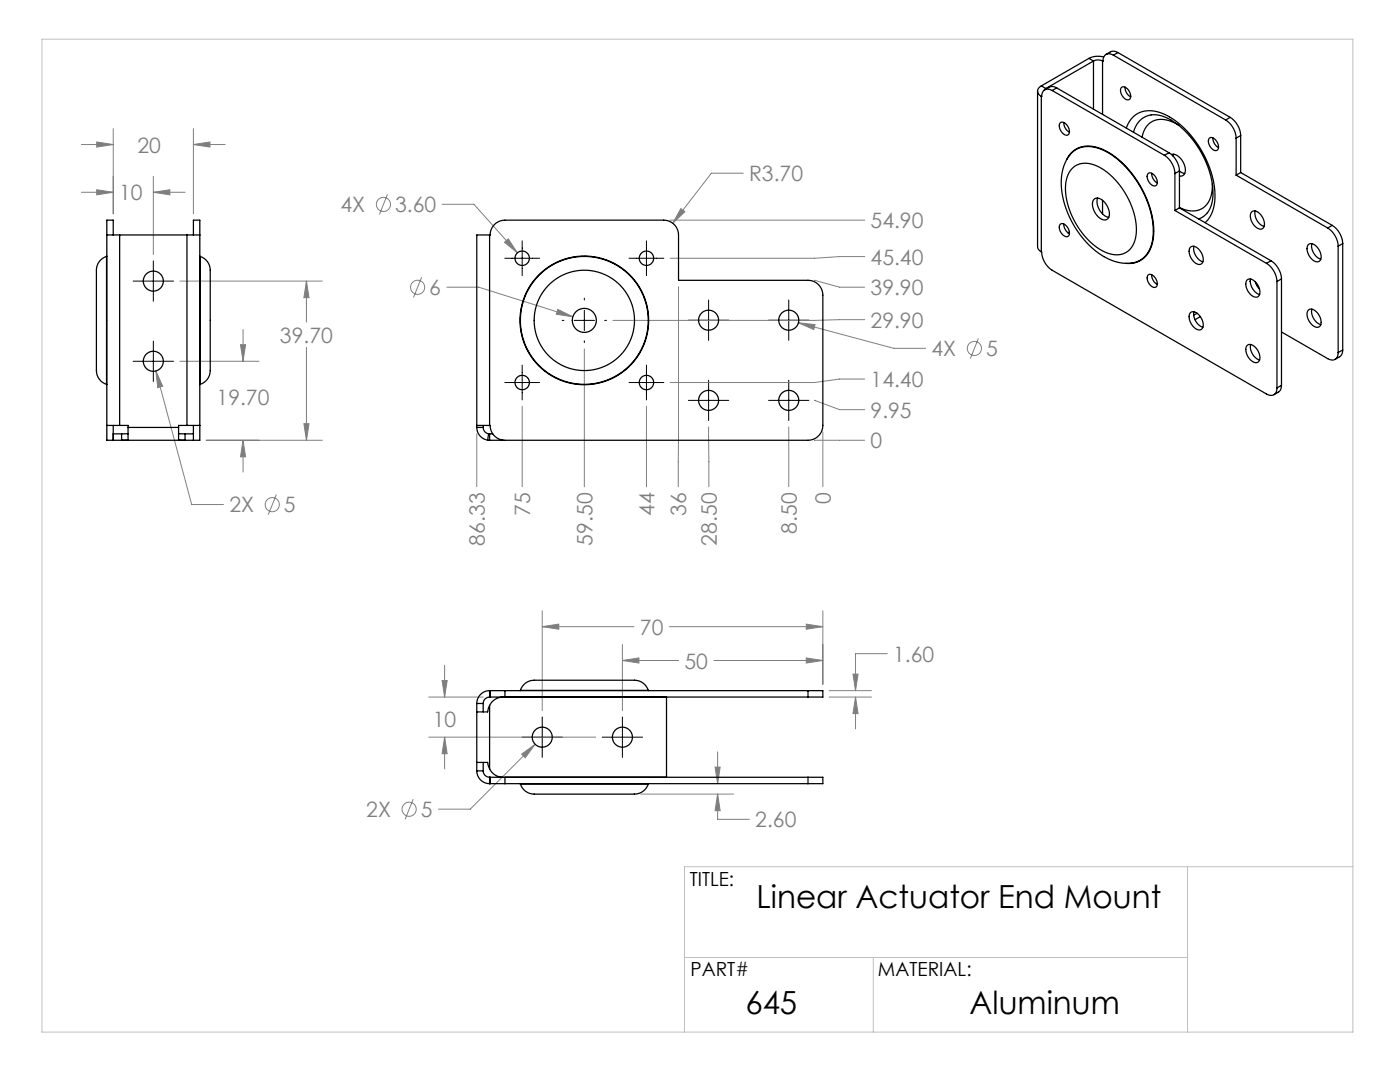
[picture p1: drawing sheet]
<svg xmlns="http://www.w3.org/2000/svg" width="279mm" height="216mm" viewBox="0 0 279 216" stroke-linecap="round" stroke-linejoin="round" font-family="sans-serif">
<g fill="none" stroke="#808080" stroke-width=".2">
<path d="M16.2 38.4h6.4M16.2 28.8h6.4M19.3 37.9l3.3 .5-3.3 .5zM19.3 28.3l3.3 .5-3.3 .5zM22.6 25.7v17M30.6 38.4l3.3-.5v1zM30.6 35.2v15.6M30.6 38.4h6.3M38.6 28.8l3.3-.5v1zM38.6 25.7v17M38.6 28.8h6.3M77.3 38.8l-1.6 4"/>
<path d="M148.3 34.6h-6.3l-7.7 9.9M35.9 56.1h28.4M61.2 56.1l.5 3.3h-1zM61.2 56.1v8.2M84.1 55.3l-1.6 4M88.2 40.8h6.4l8.7 9.7M89.2 57.3h6.3l18.8 5.9M100.7 48.3l.7-.6 1.9 2.8zM133.7 43.9h38.9M135.4 57.2v39.9M135.9 41.6l.8 .6-2.4 2.3zM162.5 55.9l5.1 1.4h5"/>
<path d="M172.6 51.2h-5l-5 .3h-28.8M31.1 74l1.4 3.1-1 .2zM31.1 74l7.2 26.7h6.3M35.9 72.1h15.8M48 68.8h1l-.5 3.3zM48.5 65.7v6.4M61.2 69.3v18.6M111.3 61.7l3 1.5-3.3-.5zM116.6 69.6v27.5M159.3 64.4l3.4 .4-.3 1zM159.3 64.4l19.1 5.1h6.3M162.7 79.9h-.1l5 1.8h5"/>
<path d="M172.6 75.6h-5l-5 .7h-28.8M172.6 63.8l-10 .1h-40.3M195.3 67.5l-1.6 4M41.1 87.9h23.2M48.5 87.9l.5 3.3h-1zM48.5 87.9v6.3M55.1 98.7l-1.6 4M60.7 84.5h1l-.5 3.4zM95.2 86.6v10.5M104.2 81.1v16M129 81.1v16M141.4 85.2l.1 11.9"/>
<path d="M157.4 85.2v11.9M162.5 87.9h10.1M164.2 86.2v10.9M85.6 139.1h10.8M88.2 135.8h1l-.5 3.3zM88.7 132.7v6.4M108.2 125l3.3-.5v1.1zM108.2 121.9v19.9M108.2 125h18.3M124.2 131.8l3.3-.5v1zM124.2 128.6v13.2M124.2 131.8h11.2"/>
<path d="M133.6 125h30.6M142.5 131.8h21.7M160.9 131.3l3.3 .5-3.3 .5zM160.9 124.5l3.3 .5-3.3 .6zM164.2 121.9v14.6M165.5 139.1h8.4M165.5 137.8h8.4M170.2 134.5h1l-.5 3.3zM170.7 139.1l.5 3.3h-1zM170.7 139.1v6.3M177.1 130.4h-6.4v7.4M82.5 159.5l-1.7 4"/>
<path d="M85.6 147.1h33.3M88.7 147.1l.5 3.3h-1zM88.7 147.1v6.3M104.1 150.5l2.7-2-2 2.7zM106.8 148.5l-12.9 13h-6.4M127.9 158.5h18.5M142.7 153.1h1l-.5 3.3zM143.2 158.5l.5 3.3h-1zM143.2 158.5v5h6.4M143.2 150v6.4"/>
<circle cx="76.5" cy="40.8" r="1.41"/>
<circle cx="83.3" cy="57.3" r="1.41"/>
<circle cx="194.5" cy="69.5" r="1.41"/>
<circle cx="54.3" cy="100.7" r="1.41"/>
<circle cx="81.7" cy="161.5" r="1.41"/>
</g>
<g fill="none" stroke="#000" stroke-width=".2">
<path d="M26.6 56.1h8M30.6 52.1v8M100.7 51.5h7M104.2 48.1v6.9M116.6 59.5v.4M125.5 51.5h7M129 48.1v6.9M141.4 59.9v8M157.4 59.9v8M26.6 72.1h8M30.6 68.1v8M100.7 76.3h7"/>
<path d="M104.2 72.9v6.9M112.2 63.9h.4M114.6 63.9h4M116.6 61.9v4.1M116.6 68v.4M120.7 63.9h.3M125.5 76.3h7M129 72.9v6.9M137.4 79.9h8M137.4 63.9h8M141.4 75.9v8M153.4 79.9h8"/>
<path d="M153.4 63.9h8M157.4 75.9v8M104.2 147.1h8M108.2 143.1v8M120.2 147.1h8M124.2 143.1v8"/>
</g>
<path d="M8.4 7.8h261.6v198.1h-261.6zM237 172.9v33M270 172.9h-133.4v33M136.6 191h100.4M174.3 191v14.9" fill="none" stroke="#c0c0c0" stroke-width=".2"/>
<path d="M135.9 41.6l-1.6 2.9 2.4-2.3zM111.3 61.7l-.3 1 3.3 .5zM100.7 48.3l2.6 2.2-1.9-2.8zM159.3 64.4l3.1 1.4 .3-1zM170.7 139.1l.5 3.3h-1zM170.2 134.5h1l-.5 3.3zM160.9 131.3l3.3 .5-3.3 .5zM124.2 131.8l3.3-.5v1zM160.9 124.5l3.3 .5-3.3 .6zM108.2 125l3.3-.5v1.1zM88.2 135.8h1l-.5 3.3zM88.7 147.1l.5 3.3h-1zM104.1 150.5l.7 .7 2-2.7zM143.2 158.5l.5 3.3h-1zM142.7 153.1h1l-.5 3.3zM19.3 37.9l3.3 .5-3.3 .5zM30.6 38.4l3.3-.5v1zM19.3 28.3l3.3 .5-3.3 .5zM38.6 28.8l3.3-.5v1zM48.5 87.9l.5 3.3h-1zM48 68.8h1l-.5 3.3zM60.7 84.5h1l-.5 3.4zM61.2 56.1l.5 3.3h-1zM31.1 74l.4 3.3 1-.2z" fill="#808080"/>
<g fill="none" stroke="#000" stroke-width=".25">
<path d="M207.1 18.2v31l.2 .7 .5 .4M207.8 17.1a1.1 1.1 0 0 0-.7 1.1 1.1 1.1 0 0 0 .7 1M207.8 19.2v31.1M207.8 17.1l.9 .6M207.9 19.2h-.1M208.7 17.7l-.3 .3M208.7 17.7v.1M210 18.1a1.28 1.28 0 0 0-1.5-.2 1.28 1.28 0 0 0-.6 1.4l-.1-.1M210 18.1l22.4 12.9M210.9 17.5l-1.1-.2-1.3 .6M210.9 17.5l-.9 .6M210.9 17.5l22.4 13"/>
<path d="M217.3 11.7l-9.5 5.4M217.3 11.7l.9 .5M218.2 12.2a2 2 0 0 1 1.8 0M218.2 12.2l-9.5 5.5M218.2 12.2v9.6M220 12.2v10.6M220.1 12.1l-.1 .1M220.3 11.4a4.1 4.1 0 0 0-3 .3M222.2 11a1.28 1.28 0 0 0-1.5-.1 1.28 1.28 0 0 0-.6 1.3h-.1M222.2 11l22.4 12.9M223.1 10.5l-1.1-.3-1.3 .7M223.1 10.5l-.9 .5"/>
<path d="M223.1 10.5l22.4 12.9M223.9 17.4a1.52 1.52 0 0 1 1.7 1.6 .71 .71 0 0 1-.3 .9 .71 .71 0 0 1-.9-.3 1.69 1.69 0 0 1-.5-2.2zM224.5 17.4a2.18 2.18 0 0 0 1.1 1.9M211.6 24.5a1.3 1.3 0 0 1 1.7 1.1 .8 .8 0 0 1 .1 .9 .8 .8 0 0 1-.7 .5 1.89 1.89 0 0 1-1.1-2.5zM212.3 24.4a2.18 2.18 0 0 0 1.1 2M212.9 31.8a4.9 4.9 0 0 1 6.6-2.2 18.5 18.5 0 0 1 9.8 11.2 11.8 11.8 0 0 1 0 9.5 4.6 4.6 0 0 1-4.6 2.3M213.9 30.5a5.4 5.4 0 0 1 6.2-.6 19.5 19.5 0 0 1 9.7 13.2 9.2 9.2 0 0 1-1.2 8 5.9 5.9 0 0 1-6.6 .9 17.8 17.8 0 0 1-9.9-12.6 10 10 0 0 1 1.5-8.6zM213.9 33.7a4.4 4.4 0 0 1 5.5-.3 15.4 15.4 0 0 1 7.4 13 4.2 4.2 0 0 1-3.7 4.4 9.6 9.6 0 0 1-7.2-4.4 13.9 13.9 0 0 1-3.1-10.5l.3-1zM218.3 39.8a1.72 1.72 0 0 1 2.4 .9 2.57 2.57 0 0 1 .4 3 1.72 1.72 0 0 1-2.4-1 2.57 2.57 0 0 1-.4-2.9zM219.1 39.5a3.3 3.3 0 0 0 2.2 3.9M220 40v2.7M224.8 25.6a4.9 4.9 0 0 1 6.8-3.1 17.6 17.6 0 0 1 9.2 9.4 14.4 14.4 0 0 1 1.2 10.2l-.7 1.5-.8 .8"/>
<path d="M226.2 26.4a4.4 4.4 0 0 1 6.8-2.8 18.3 18.3 0 0 1 9.1 15.5 5.7 5.7 0 0 1-1.1 3.3M229.1 34.6a1.3 1.3 0 0 1 1.7 1.1 .8 .8 0 0 1 .2 .9 .8 .8 0 0 1-.8 .5 1.89 1.89 0 0 1-1.1-2.5zM229.8 34.6a2.19 2.19 0 0 0 1.2 1.9M232.4 31a4.6 4.6 0 0 1 2.1 3.6M233.3 30.5a4.6 4.6 0 0 1 2.1 3.6M233.3 30.5l-.9 .5M233.8 30.8a2.59 2.59 0 0 1 2.6 2.1 1.59 1.59 0 0 1-.5 2.2h-.5M234.2 30.8l-.1 .3M234.5 34.6v7.4M235.3 25a4.9 4.9 0 0 0-6.1-.2l-.8 1.1-.5 1.5M235.4 34.1l1 .5M235.4 34.1l-.9 .5"/>
<path d="M235.4 34.1v7.4M241.3 27.6a1.3 1.3 0 0 1 1.8 1.1 .8 .8 0 0 1 .1 .9 .8 .8 0 0 1-.8 .4 1.89 1.89 0 0 1-1.1-2.4zM241.9 36.7a5 5 0 0 1-2.5 5.2 5.1 5.1 0 0 1-4-.5M242.1 27.5a2.18 2.18 0 0 0 1.1 2M244.6 23.9a4.6 4.6 0 0 1 2.1 3.7M245.5 23.4a4.6 4.6 0 0 1 2.1 3.6M245.5 23.4l-.9 .5M246.7 27.6v7.3M246.7 34.9l18.3 10.6M247.6 34.4l-.9 .5M247.6 34.4l18.3 10.6M247.6 27l-.9 .6"/>
<path d="M247.6 27v7.4M21.3 51.2a3.5 3.5 0 0 0-2.1 3.9v18.5a2.95 2.95 0 0 0 2.1 3.1M21.3 51.2v25.5M21.3 51.1v.1M21.3 46.9h2.6M21.3 46.9v-3h1.3v3M21.3 46.9v38M23.9 46.9h13.4M23.9 46.9v38M37.3 46.9h2.6M37.3 46.9v38M38.6 46.9v-3h1.3v3"/>
<path d="M39.9 51.1v.1M39.9 46.9v38M39.9 51.2a3.5 3.5 0 0 1 2.1 3.9v18.5a2.95 2.95 0 0 1-2.1 3.1M39.9 51.2v25.5M97.7 46.9h-2.5v38.4M97.7 46.9h.1a2.96 2.96 0 0 1 3-3h31.7a2.96 2.96 0 0 1 2.9 3v9h25.9a2.96 2.96 0 0 1 2.9 3v26a2.96 2.96 0 0 1-2.9 3h-60.5a2.96 2.96 0 0 1-3-3h-.1M97.7 46.9v38M207.8 50.3a5 5 0 0 0 2.2 3.6l42.7 24.7a1.28 1.28 0 0 0 1.5 .2 1.28 1.28 0 0 0 .6-1.4M211.6 44.8a1.3 1.3 0 0 1 1.7 1.1 .8 .8 0 0 1 .1 .9 .8 .8 0 0 1-.7 .4 1.89 1.89 0 0 1-1.1-2.4zM212.3 44.7a2.18 2.18 0 0 0 1.1 1.9M213.4 46.3l-.2 .2M229.1 54.9a1.3 1.3 0 0 1 1.7 1.1 .8 .8 0 0 1 .2 .9 .8 .8 0 0 1-.8 .4 1.89 1.89 0 0 1-1.1-2.4z"/>
<path d="M229.8 54.8a2.18 2.18 0 0 0 1.2 2M234.5 42l18.2 10.6M235.4 41.5l-.9 .5M235.4 41.5l18.3 10.5M237.6 49.3a1.74 1.74 0 0 1 2.2 1.2 1.63 1.63 0 0 1-.2 2.2 2.45 2.45 0 0 1-2.3-2.6l.1-.5zM238.3 49.1a2.83 2.83 0 0 0 1.8 3.1M241 42.4l-.8 .7-1 .6M249 55.8a1.74 1.74 0 0 1 2.1 1.3 1.63 1.63 0 0 1-.2 2.2 2.45 2.45 0 0 1-2.3-2.6l.1-.5zM249.5 56.1a2.93 2.93 0 0 0 1.9 2.7M249.5 56.1v.1M249.6 55.7l-.1 .4M249.9 42.2a1.74 1.74 0 0 1 2.1 1.3 1.63 1.63 0 0 1-.2 2.2 2.45 2.45 0 0 1-2.3-2.6l.1-.5z"/>
<path d="M250.5 42.1a2.83 2.83 0 0 0 1.8 3.1M250.5 56.2l.3 .7 .6 .8M252.7 52.6a4.6 4.6 0 0 1 2.1 3.6M253.7 52a4.6 4.6 0 0 1 2 3.7M253.7 52l-1 .6M254.8 56.2v21.2M255.7 55.7l-.9 .5M255.7 55.7v21.2M261.2 48.8a1.74 1.74 0 0 1 2.1 1.2 1.63 1.63 0 0 1-.1 2.2 2.45 2.45 0 0 1-2.4-2.6l.1-.5zM261.8 48.6a2.83 2.83 0 0 0 1.8 3.1M265 45.5a4.6 4.6 0 0 1 2.1 3.6M265.9 45a4.6 4.6 0 0 1 2.1 3.6"/>
<path d="M265.9 45l-.9 .5M267.1 49.1v21.3M268 48.6l-.9 .5M268 48.6v21.2M21.3 76.7v.1M39.9 76.7v.1M237.6 62.3a1.74 1.74 0 0 1 2.2 1.3 1.63 1.63 0 0 1-.2 2.2 2.45 2.45 0 0 1-2.3-2.6l.1-.5zM238.3 62.2a2.83 2.83 0 0 0 1.8 3.1M238.9 62.5l-.7 .4M239.6 63.2l-1.1 .6M249 68.9a1.74 1.74 0 0 1 2.1 1.2 1.63 1.63 0 0 1-.2 2.2 2.45 2.45 0 0 1-2.3-2.6l.1-.5zM249.6 68.7a2.83 2.83 0 0 0 1.8 3.1"/>
<path d="M255.7 66.2l9.3 5.4a1.28 1.28 0 0 0 1.4 .1 1.28 1.28 0 0 0 .7-1.3M255.7 76.9l-.3 1.1-1.2 .8M255.7 76.9l-.9 .5M261.2 61.8a1.74 1.74 0 0 1 2.1 1.3 1.63 1.63 0 0 1-.1 2.2 2.45 2.45 0 0 1-2.4-2.6l.1-.5zM261.8 61.7a2.83 2.83 0 0 0 1.8 3.1M268 69.8l-.4 1.1-1.2 .8M268 69.8l-.9 .6M21.3 84.9h2.6M21.3 84.9v3h1.3M22.6 87.9h1.7M22.6 84.9v3M23.9 84.9h1.7v.4"/>
<path d="M24.3 86.6h-1.7v1.3M24.3 87.9h12.6M24.3 86.6v1.3M25.6 85.3v2.5l-1.3 .1M25.6 86.6h-1.3M25.6 85.3h10M35.6 85.3v2.5l1.3 .1M35.6 86.6h1.3M36.9 87.9h1.7M36.9 86.6h1.7M36.9 86.6v1.3M37.3 84.9h2.6"/>
<path d="M37.3 84.9h-1.7v.4M38.6 84.9v3M39.9 84.9v3h-1.3M95.2 84.9h2.5M95.2 85.3a2.56 2.56 0 0 0 2.1 2.5M95.2 85.3h1.2M96.4 85.3a1.28 1.28 0 0 0 1.1 1.3M96.4 84.9v.4M97.3 87.8l.4 .1M97.5 86.6h.2M97.5 86.6l-.2 1.2M97.7 86.6h.6"/>
<path d="M97.7 86.6v1.3M100.4 87.8l-2.7 .1M97.7 137.8a2.56 2.56 0 0 0-2.5 2.6M97.7 139.1a1.28 1.28 0 0 0-1.3 1.3M97.7 137.8v1.3M97.7 139.1h.1M97.7 137.8h.1M97.8 139.1h2.6M97.8 137.8h3M97.8 137.8v1.3M100.4 139.1a2.96 2.96 0 0 0-2.7 1.7M100.4 139.1h60.9"/>
<path d="M100.8 137.8v1.3M100.8 137.8h60.5M103.9 137.8h-.1M103.9 137.8a3.4 3.4 0 0 1 3.7-2.1h18.6a2.99 2.99 0 0 1 3.2 2.1M103.9 137.8h25.5M129.4 137.8h.1M133 139.1v16M161.3 137.8h2.9v1.3h-2.9M161.3 137.8v1.3M95.2 152.1h2.1l.4 1.3M95.2 153.8a2.56 2.56 0 0 0 2.5 2.6M95.2 140.4v13.4"/>
<path d="M95.2 153.8h1.2M95.2 140.4h1.2M96.4 153.8a1.28 1.28 0 0 0 1.3 1.3M96.4 140.4v1.7M96.4 152.1v1.7M97.7 153.4a2.96 2.96 0 0 0 2.7 1.7M97.7 140.8l-.4 1.3h-2.1M97.7 140.8v12.6M97.7 155.1v1.3M97.7 155.1h.1M97.7 156.4h.1M97.8 155.1h2.6"/>
<path d="M97.8 156.4h3M97.8 155.1v1.3M100.4 155.1h60.9M100.8 156.4h60.5M100.8 155.1v1.3M103.8 156.4h.1M103.9 156.4a3.4 3.4 0 0 0 3.7 2.1h18.6a2.99 2.99 0 0 0 3.2-2.1M103.9 156.4h25.5M129.5 156.4h-.1M161.3 155.1h2.9v1.3h-2.9M161.3 155.1v1.3"/>
<circle cx="30.6" cy="56.1" r="2"/>
<circle cx="104.2" cy="51.5" r="1.44"/>
<circle cx="129" cy="51.5" r="1.44"/>
<circle cx="30.6" cy="72.1" r="2"/>
<circle cx="104.2" cy="76.3" r="1.44"/>
<circle cx="116.6" cy="63.9" r="10"/>
<circle cx="116.6" cy="63.9" r="12.8"/>
<circle cx="116.6" cy="63.9" r="2.4"/>
<circle cx="129" cy="76.3" r="1.44"/>
<circle cx="141.4" cy="63.9" r="2"/>
<circle cx="141.4" cy="79.9" r="2"/>
<circle cx="157.4" cy="63.9" r="2"/>
<circle cx="157.4" cy="79.9" r="2"/>
<circle cx="108.2" cy="147.1" r="2"/>
<circle cx="124.2" cy="147.1" r="2"/>
</g>
<g font-size="6.3">
<text x="151" y="181.3">Linear Actuator End Mount</text>
<text x="148.8" y="202.3">645</text>
<text x="193.5" y="202.3">Aluminum</text>
</g>
<g font-size="4.2" fill="#808080">
<text x="27.4" y="30.4">20</text>
<text x="23.8" y="40">10</text>
<text x="149.5" y="36.2">R3.70</text>
<text x="68" y="42.3">4X</text>
<text x="78.9" y="42.3">3.60</text>
<text x="173.7" y="45.5">54.90</text>
<text x="173.7" y="52.8">45.40</text>
<text x="85.7" y="58.9">6</text>
<text x="173.7" y="58.9">39.90</text>
<text x="173.7" y="65.4">29.90</text>
<text x="55.9" y="68.4">39.70</text>
<text x="185.9" y="71.1">4X</text>
<text x="196.8" y="71.1">5</text>
<text x="173.7" y="77.2">14.40</text>
<text x="43.2" y="80.8">19.70</text>
<text x="173.7" y="83.3">9.95</text>
<text x="173.7" y="89.5">0</text>
<text x="165.8" y="100.6" transform="rotate(-90 165.8 100.6)">0</text>
<text x="45.8" y="102.2">2X</text>
<text x="56.7" y="102.3">5</text>
<text x="105.8" y="103" transform="rotate(-90 105.8 103)">75</text>
<text x="130.6" y="103" transform="rotate(-90 130.6 103)">44</text>
<text x="137" y="103" transform="rotate(-90 137 103)">36</text>
<text x="159" y="106.5" transform="rotate(-90 159 106.5)">8.50</text>
<text x="96.8" y="108.9" transform="rotate(-90 96.8 108.9)">86.33</text>
<text x="118.2" y="108.9" transform="rotate(-90 118.2 108.9)">59.50</text>
<text x="143.1" y="108.9" transform="rotate(-90 143.1 108.9)">28.50</text>
<text x="127.7" y="126.6">70</text>
<text x="136.6" y="133.4">50</text>
<text x="178.3" y="132">1.60</text>
<text x="86.4" y="145.1">10</text>
<text x="73.1" y="163">2X</text>
<text x="84" y="163">5</text>
<text x="150.7" y="165.1">2.60</text>
</g>
<g font-size="3.9">
<text x="137.7" y="176.8">TITLE:</text>
<text x="137.8" y="194.8">PART#</text>
<text x="175.2" y="194.8">MATERIAL:</text>
</g>
</svg>
